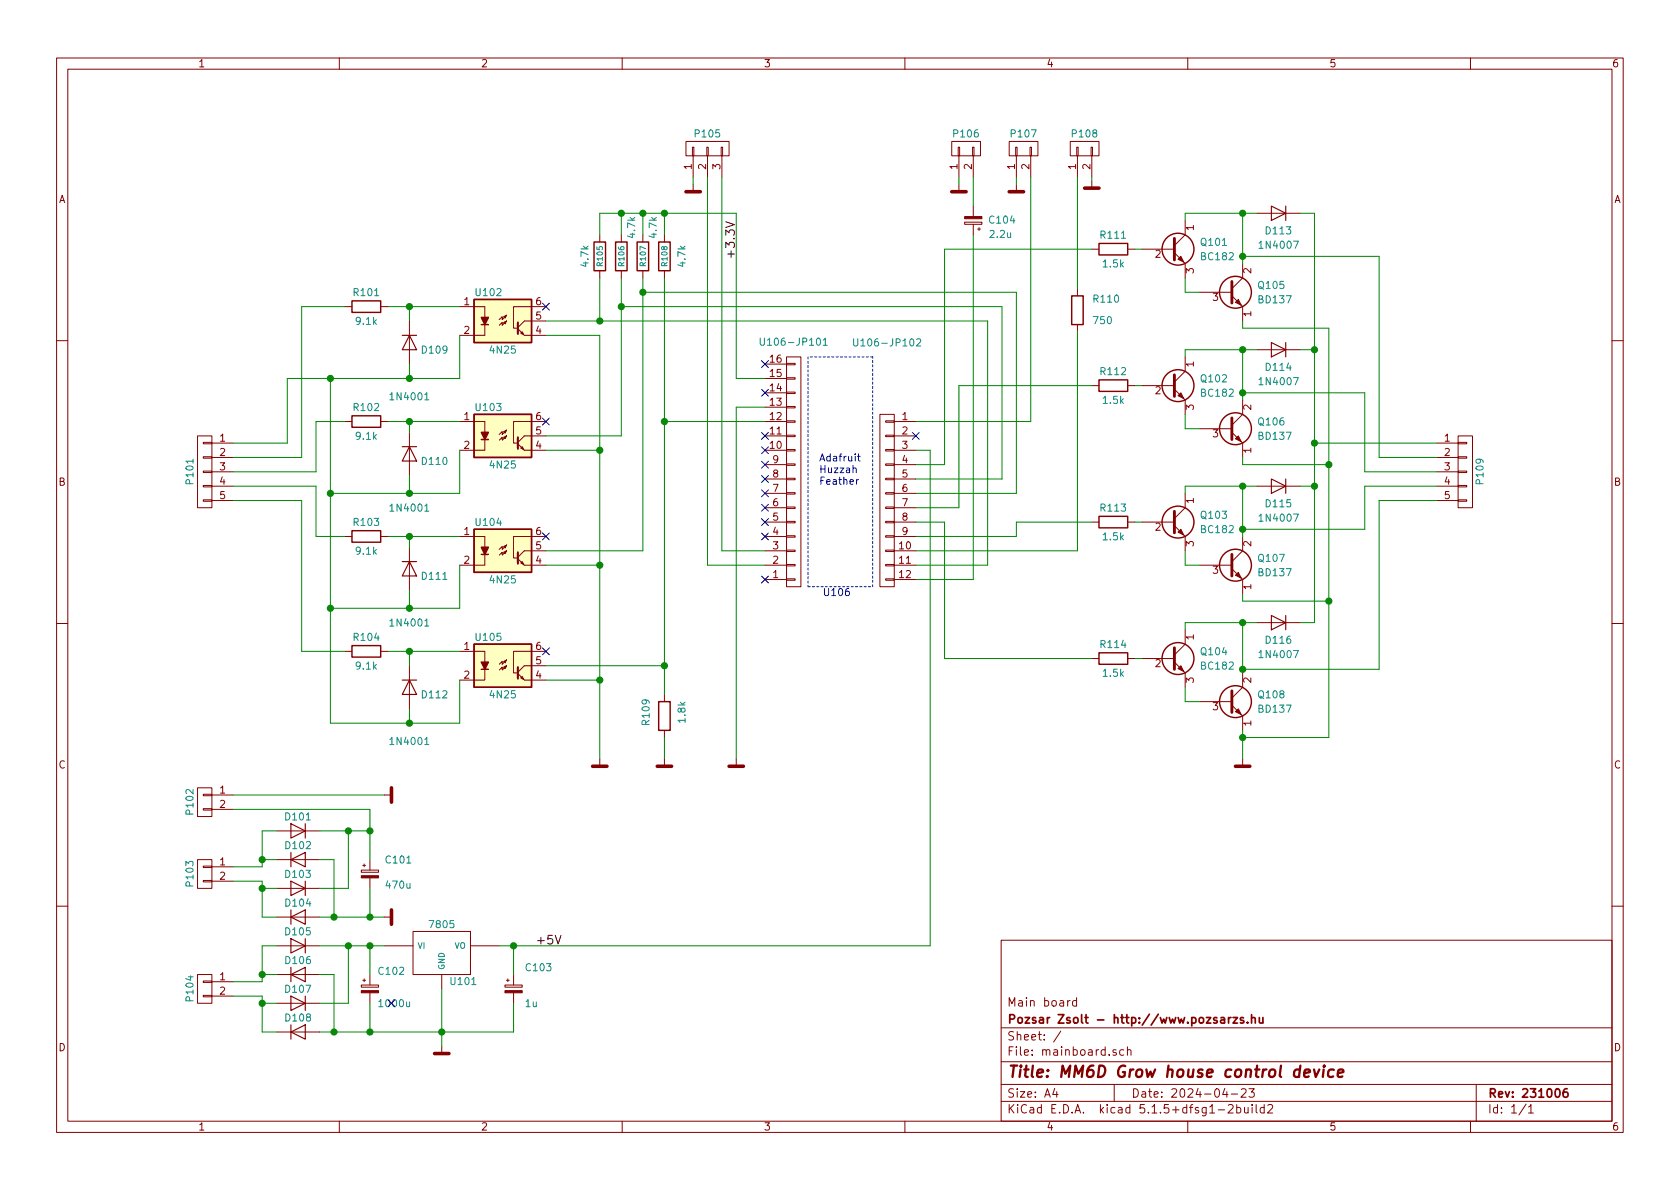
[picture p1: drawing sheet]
<svg xmlns="http://www.w3.org/2000/svg" width="297mm" height="210mm" viewBox="0 0 297 210" stroke-linecap="round" stroke-linejoin="round" font-family="sans-serif">
<g fill="none" stroke="#840000" stroke-width=".18">
<path d="M10 10.3h277v189.9h-277zM12 12.2h273v186.1h-273zM60 10.3v1.9M110 10.3v1.9M160 10.3v1.9M210 10.3v1.9M260 10.3v1.9M121.3 25h7.6v2.6h-7.6zM122.4 26h.3v1.6h-.3zM122.6 27.6v3.8M122.6 32.6v1.3M125 26h.2v1.6h-.2z"/>
<path d="M125.1 27.6v3.8M127.5 26h.3v1.6h-.3zM127.6 27.6v3.8M168.3 25h5.1v2.6h-5.1zM169.4 26h.3v1.6h-.3zM169.5 27.6v3.8M169.5 32.6v1.3M170.6 39.3h3v.4h-3zM172 26h.2v1.6h-.2zM172.1 27.6v3.8M172.1 36.4v1.9M172.1 39.7v1.8"/>
<path d="M178.4 25h5.1v2.6h-5.1zM179.6 26h.2v1.6h-.2zM179.7 27.6v3.8M179.7 32.6v1.3M182.1 26h.3v1.6h-.3zM182.2 27.6v3.8M189.2 25h5.1v2.6h-5.1zM190.4 26h.2v1.6h-.2zM190.5 27.6v3.8M192.9 26h.3v1.6h-.3zM193 27.6v3.8M193 32v1.3"/>
<path d="M209.5 39v2.5l-1.9 1.9M222.2 37.7h7.7M61 54.2h1.2M67.3 54.2h1.3M72.4 56.8v7.6M81.3 54.2h4.4v5.1h-4.4M89.1 56l.5-.3-.3 .6zM89.6 55.7l-.8 .8v-.5l-.5 .5M89.6 56.8l-.3 .5-.2-.3 .5-.2-.8 .7v-.5l-.5 .5M91.6 58.2l1.1 1.1h3.8M92.3 58.7l.3 .5-.5-.3zM96.5 54.2h-5.7v3.8h.6"/>
<path d="M96.5 56.8h-3.8l-1.1 1.1M106 41.5v1.3M106 47.9v1.2M109.9 41.5v1.3M109.9 47.9v1.2M113.7 41.5v1.3M113.7 47.9v1.2M117.5 41.5v1.3M117.5 47.9v1.2M172.8 40.5h.6M173.1 40.3v.5M190.5 51v1.3"/>
<path d="M190.5 57.4v1.3M193 44.1h1.3M199.4 44.1h1.3M201.9 44.1h5.7M207.6 44.7l1.9 1.9v2.5M212.1 51.7h5.7M217.8 52.3l1.9 1.9v2.6M219.7 46.6v2.5l-1.9 1.9M10 60.2h2M34.9 77.1h2.6v12.7h-2.6zM35.9 78.2h1.6v.3h-1.6zM37.5 78.4h3.8"/>
<path d="M61 74.5h1.2M67.3 74.5h1.3M72.4 76.4v7.7M81.3 74.5h4.4v5.1h-4.4M89.1 76.3l.5-.2-.3 .5zM89.6 76.1l-.8 .7v-.5l-.5 .5M89.6 77.1l-.3 .5-.2-.3 .5-.2-.8 .7v-.5l-.5 .5M91.6 78.5l1.1 1.1h3.8M92.1 79.2l.2-.2 .3 .5zM96.5 74.5h-5.7v3.9h.6M96.5 77.1h-3.8l-1.1 1.1M135.3 74.5h3.8"/>
<path d="M135.3 77.1h3.8M135.3 79.6h3.8M135.3 72h3.8M135.3 69.5h3.8M135.3 66.9h3.8M135.3 64.4h3.8M139.1 64.3h1.5v.2h-1.5zM139.1 66.8h1.5v.3h-1.5zM139.1 69.3h1.5v.3h-1.5zM139.1 71.9h1.5v.2h-1.5zM139.1 74.4h1.5v.3h-1.5zM139.1 77h1.5v.2h-1.5z"/>
<path d="M139.1 79.5h1.5v.3h-1.5zM139.1 63.1h2.5v40.7h-2.5zM155.6 73.3h2.5v30.5h-2.5zM156.6 79.5h1.5v.3h-1.5zM156.6 77h1.5v.2h-1.5zM156.6 74.4h1.5v.3h-1.5zM158.1 74.5h3.8M158.1 77.1h3.8M158.1 79.6h3.8M193 68.2h1.3M199.4 68.2h1.3M201.9 68.2h5.7"/>
<path d="M207.6 68.8l1.9 1.9v2.6M209.5 63.1v2.6l-1.9 1.9M212.1 75.8h5.7M217.8 76.4l1.9 2v2.5M219.7 70.7v2.6l-1.9 1.9M222.2 61.8h7.7M254 78.4h3.8M257.8 78.2h1.5v.3h-1.5zM257.8 77.1h2.5v12.7h-2.5zM285 60.2h2M35.9 88.4h1.6v.2h-1.6zM35.9 85.8h1.6v.3h-1.6z"/>
<path d="M35.9 83.3h1.6v.3h-1.6zM35.9 80.8h1.6v.2h-1.6zM37.5 80.9h3.8M37.5 83.4h3.8M37.5 86h3.8M37.5 88.5h3.8M61 94.9h1.2M67.3 94.9h1.3M72.4 96.8v7.6M81.3 94.9h4.4v5h-4.4M89.1 96.6l.5-.2-.3 .5zM89.6 96.4l-.8 .7v-.5l-.5 .5"/>
<path d="M89.6 97.4l-.3 .5-.2-.2 .5-.3-.8 .8v-.5l-.5 .5M91.6 98.8l1.1 1.1h3.8M92.3 99.3l.3 .5-.5-.2zM96.5 94.9h-5.7v3.8h.6M96.5 97.4h-3.8l-1.1 1.1M135.3 97.4h3.8M135.3 99.9h3.8M135.3 82.2h3.8M135.3 84.7h3.8M135.3 87.2h3.8M135.3 89.8h3.8M135.3 92.3h3.8"/>
<path d="M135.3 94.9h3.8M139.1 82h1.5v.3h-1.5zM139.1 84.6h1.5v.2h-1.5zM139.1 87.1h1.5v.3h-1.5zM139.1 89.7h1.5v.2h-1.5zM139.1 92.2h1.5v.3h-1.5zM139.1 94.7h1.5v.3h-1.5zM139.1 97.3h1.5v.2h-1.5zM139.1 99.8h1.5v.3h-1.5zM156.6 99.8h1.5v.3h-1.5zM156.6 97.3h1.5v.2h-1.5zM156.6 94.7h1.5v.3h-1.5z"/>
<path d="M156.6 92.2h1.5v.3h-1.5zM156.6 89.7h1.5v.2h-1.5zM156.6 87.1h1.5v.3h-1.5zM156.6 84.6h1.5v.2h-1.5zM156.6 82h1.5v.3h-1.5zM158.1 97.4h3.8M158.1 99.9h3.8M158.1 82.2h3.8M158.1 84.7h3.8M158.1 87.2h3.8M158.1 89.8h3.8M158.1 92.3h3.8"/>
<path d="M158.1 94.9h3.8M193 92.3h1.3M199.4 92.3h1.3M201.9 92.3h5.7M207.6 93l1.9 1.9v2.5M209.5 87.2v2.6l-1.9 1.9M212.1 99.9h5.7M219.7 94.9v2.5l-1.9 1.9M222.2 86h7.7M254 80.9h3.8M254 83.4h3.8M254 86h3.8"/>
<path d="M254 88.5h3.8M257.8 88.4h1.5v.2h-1.5zM257.8 85.8h1.5v.3h-1.5zM257.8 83.3h1.5v.3h-1.5zM257.8 80.8h1.5v.2h-1.5zM10 110.3h2M61 115.2h1.2M67.3 115.2h1.3M72.4 117.7v7.6M81.3 115.2h4.4v5.1h-4.4M89.1 117l.5-.3-.3 .5zM89.6 116.7l-.8 .8v-.5l-.5 .5"/>
<path d="M89.6 117.7l-.3 .5-.2-.2 .5-.3-.8 .8v-.5l-.5 .5M91.6 119.1l1.1 1.2h3.8M92.1 119.9l.2-.3 .3 .5zM96.5 115.2h-5.7v3.8h.6M96.5 117.7h-3.8l-1.1 1.2M135.3 102.5h3.8M139.1 102.4h1.5v.2h-1.5zM156.6 102.4h1.5v.2h-1.5zM158.1 102.5h3.8M193 116.5h1.3M199.4 116.5h1.3M201.9 116.5h5.7"/>
<path d="M207.6 117.1l1.9 1.9v2.5M209.5 111.4v2.5l-1.9 1.9M217.8 100.6l1.9 1.9v2.5M219.7 119v2.5l-1.9 1.9M222.2 110.1h7.7M285 110.3h2M34.9 139.3h2.6v5.1h-2.6zM106 134.2v1.3M117.5 122.8v1.3M117.5 129.2v1.2M117.5 134.2v1.3M130.2 134.2v1.3"/>
<path d="M212.1 124.1h5.7M217.8 124.7l1.9 1.9v2.6M219.7 134.2v1.3M34.9 152h2.6v5.1h-2.6zM35.9 155.7h1.6v.3h-1.6zM35.9 153.2h1.6v.2h-1.6zM35.9 143h1.6v.3h-1.6zM35.9 140.5h1.6v.2h-1.6zM37.5 153.3h3.8M37.5 155.8h3.8M37.5 140.6h3.8M37.5 143.1h3.8"/>
<path d="M48.9 146.9h7.6M48.9 157.1h7.6M48.9 152h7.6M63.9 153.9h3v.3h-3zM64.1 153h.5M64.4 152.8v.5M65.4 152v1.9M65.4 155.2v1.9M67.9 140.6h1.3M10 160.2h2M34.9 172.3h2.6v5.1h-2.6zM35.9 176h1.6v.3h-1.6z"/>
<path d="M35.9 173.5h1.6v.2h-1.6zM37.5 173.6h3.8M37.5 176.1h3.8M48.9 172.3h7.6M48.9 167.3h7.6M48.9 162.2h7.6M48.9 177.4h7.6M63.9 174.2h3v.4h-3zM64.1 173.3h.5M64.4 173.1v.5M65.4 172.3v1.9M65.4 175.6v1.8"/>
<path d="M67.9 167.3h5.1M67.9 162.2h1.3M73 164.7h10.2v7.6h-10.2zM78.1 172.3v2.6M83.2 167.3h5.1M89.3 174.2h3v.4h-3zM89.5 173.3h.5M89.8 173.1v.5M90.8 172.3v1.9M90.8 175.6v1.8M177 166.3h108v32h-108zM189.2 176.9l-.4 .3"/>
<path d="M190.3 177l-.4-.1-.3 .3 .1 .6 .2 .1 .4-.1M190.3 176.4v1.5M285 160.2h2M48.9 182.5h7.6M60 198.3v1.9M78.1 185v1.3M110 198.3v1.9M160 198.3v1.9M177 194.8h108M177 191.8h108M177 187.8h108M177 181.8h108"/>
<path d="M186.5 192.5l-.4 1h1M186.8 193v1M187.6 182.3l-1.3 2M197 191.8v3M197.3 185.7l-.3-.1-.2 .2v.2l.5 .2v.3h-.5M198.7 185.7l-.4-.1-.3 .3v.6l.3 .1 .4-.1M199.3 185.7l.2-.1 .4 .1 .1 .9M199.3 185.1v1.5M210 198.3v1.9M215.4 196.3h1.1M216.6 192.5l-.4 1h.9M216.9 193v1"/>
<path d="M217.2 195.5l.2-.2h.4l.2 .5-.9 1h.9M217.7 193.5h1.1M218.7 195.9l.4-.1 .3 .3-.1 .6h-.6M218.7 195.3v1.5M219.5 192.7l.2-.2h.3l.3 .2v.3v.2l-.9 .8h.9M220 195.8l.1 .9 .3 .1 .3-.1M220.7 195.8v1M220.8 192.5h1l-.5 .6 .4 .1v.7l-.2 .1-.7-.1M221.4 195.3v.2M221.4 195.8v1M222.1 195.3v1.3l.2 .2M223.5 195.9l-.4-.1-.3 .3 .1 .6 .2 .1 .4-.1"/>
<path d="M223.5 195.3v1.5M224.2 195.5l.2-.2h.3l.3 .5-.9 1h.9M260 198.3v1.9M261 191.8v6.5M269.8 195.2l-1.2 2M270.3 195.8l.4-.5v1.5M270.3 196.8h.8"/>
</g>
<g fill="none" stroke="#840000" stroke-width=".3">
<path d="M217.2 179.9v1M217.7 179.9l-.5 .3M218 179.9h.8l-.8 1h.8M221.3 179.4v1.5M222.7 179.9v.9l.4 .1 .2-.1M223.3 179.9v1M215.9 180h.5l.1 .9M216.5 180.3l-.5 .1a.29 .29 0 0 0-.2 .2 .29 .29 0 0 0 .2 .3l.5-.1M219.9 180l-.4-.1-.2 .2 .1 .3 .5 .1v.3h-.6M220.6 180.8v.1M221.3 180.1l.1-.1a.37 .37 0 0 1 .5 .1v.8M275.1 192.7l.2-.2a.8 .8 0 0 1 .5 .8 .8 .8 0 0 1-.5 .7l-.2-.1-.1-.4z"/>
<path d="M277.1 192.5a.59 .59 0 0 0-.7 .7l.1 .7 .2 .1 .5-.1v-.5l-.1-.2-.4-.1-.3 .3"/>
</g>
<path d="M230.6 189.8l1-.2-.1-.4-.5-.1-.3 .3-.1 .9 .2 .1 .6-.1M232.3 189.1l.3 1.3 .7-1.3M234 189.1l-.1 1.3M234.1 188.4l-.1 .1 .1 .1v-.2v.2M235.8 189.2a.68 .68 0 0 0-1 .3v.8l.3 .1 .6-.1M236.6 189.8l.9-.2v-.4h-.8l-.2 1 .3 .2 .5-.1" fill="none" stroke="#840000" stroke-width=".41"/>
<g fill="none" stroke="#840000" stroke-width=".2">
<path d="M224.8 36.4l2.5 1.3-2.5 1.3zM227.3 36.4v2.6M71.1 59.3h2.6M72.4 59.3l1.3 2.5h-2.6zM71.1 79h2.6M72.4 79l1.3 2.5h-2.6zM224.8 60.6l2.5 1.2-2.5 1.3zM227.3 60.6v2.5M71.1 99.3h2.6M72.4 99.3l1.3 2.5h-2.6zM224.8 84.7l2.5 1.3-2.5 1.2zM227.3 84.7v2.5"/>
<path d="M224.8 108.8l2.5 1.3-2.5 1.3zM227.3 108.8v2.6M71.1 120.3h2.6M72.4 120.3l1.3 2.5h-2.6zM51.4 145.7l2.6 1.2-2.6 1.3zM51.4 155.8l2.6 1.3-2.6 1.3zM51.4 152l2.6-1.3v2.6zM51.4 150.7v2.6M54 145.7v2.5M54 155.8v2.6M51.4 172.3l2.6-1.2v2.5zM51.4 166l2.6 1.3-2.6 1.2z"/>
<path d="M51.4 176.1l2.6 1.3-2.6 1.3zM51.4 162.2l2.6-1.3v2.5zM51.4 160.9v2.5M51.4 171.1v2.5M54 166v2.5M54 176.1v2.6M51.4 182.5l2.6-1.3v2.6zM51.4 181.2v2.6"/>
</g>
<g fill="#840000" stroke="#840000" stroke-width=".18">
<path d="M89.3 175.2h3v.4h-3z"/>
<path d="M63.9 154.9h3v.3h-3z"/>
<path d="M63.9 175.2h3v.4h-3z"/>
<path d="M208.3 118.2l.5-.5 .5 1z"/>
<path d="M208.3 94.1l.5-.5 .5 1z"/>
<path d="M208.3 70l.5-.5 .5 1z"/>
<path d="M208.3 45.8l.5-.5 .5 1z"/>
<path d="M218.4 101.7l.5-.5 .6 1z"/>
<path d="M218.4 125.9l.5-.6 .6 1.1z"/>
<path d="M218.4 77.6l.5-.5 .6 1z"/>
<path d="M218.4 53.5l.5-.5 .6 1z"/>
<path d="M170.6 38.3h3v.4h-3z"/>
</g>
<path d="M121.3 33.9h2.5M168.3 33.9h2.5M178.4 33.9h2.6M191.8 33.3h2.5M69.2 139.3v2.6M104.8 135.5h2.5M116.2 135.5h2.5M128.9 135.5h2.5M218.4 135.5h2.6M69.2 160.9v2.5M76.8 186.3h2.6" fill="none" stroke="#840000" stroke-width=".63"/>
<path d="M134.4 59.8v1l.3 .3 .3-.1 .2-.2v-1M150.9 59.9v1.1l.3 .2 .3-.1 .2-.1v-1.1M75.1 70.7h.7M145.5 60.1l.4-.3v1.3M145.5 61.1h.8M162.1 60l.5-.1 .2 .4-.1 .2-.7 .7h.8M75.1 90.4h.7M75.1 110.7h.7M75.1 131.7h.7" fill="none" stroke="#008484" stroke-width=".18"/>
<g fill="none" stroke="#840000" stroke-width=".25">
<path d="M62.2 53.2h5.1v2h-5.1zM83.8 53h10.2v7.6h-10.2zM85.1 57.4h1.3M105 42.8h2.1v5.1h-2.1zM108.8 42.8h2.1v5.1h-2.1zM112.6 42.8h2.1v5.1h-2.1zM116.5 42.8h2v5.1h-2zM189.5 52.3h2v5.1h-2zM194.3 43h5.1v2.1h-5.1zM62.2 73.5h5.1v2.1h-5.1zM83.8 73.3h10.2v7.6h-10.2zM85.1 77.7h1.3"/>
<path d="M194.3 67.2h5.1v2h-5.1zM62.2 93.8h5.1v2.1h-5.1zM83.8 93.6h10.2v7.6h-10.2zM85.1 98h1.3M194.3 91.3h5.1v2h-5.1zM62.2 114.2h5.1v2h-5.1zM83.8 113.9h10.2v7.6h-10.2zM85.1 118.4h1.3M194.3 115.4h5.1v2.1h-5.1zM116.5 124.1h2v5.1h-2z"/>
<circle cx="208.3" cy="44.1" r="2.82"/>
<circle cx="218.4" cy="51.7" r="2.82"/>
<circle cx="208.3" cy="68.2" r="2.82"/>
<circle cx="218.4" cy="75.8" r="2.82"/>
<circle cx="208.3" cy="92.3" r="2.82"/>
<circle cx="218.4" cy="99.9" r="2.82"/>
<circle cx="208.3" cy="116.5" r="2.82"/>
<circle cx="218.4" cy="124.1" r="2.82"/>
</g>
<path d="M207.6 42.2v3.8M217.8 49.8v3.8M207.6 66.3v3.8M217.8 73.9v3.8M207.6 90.4v3.8M217.8 98v3.8M207.6 114.5v3.9M217.8 122.2v3.8" fill="none" stroke="#840000" stroke-width=".51"/>
<g fill="#ffffc2" stroke="#ffffc2" stroke-width=".18">
<path d="M83.8 53h10.2v7.6h-10.2z"/>
<path d="M83.8 73.3h10.2v7.6h-10.2z"/>
<path d="M83.8 93.6h10.2v7.6h-10.2z"/>
<path d="M83.8 113.9h10.2v7.6h-10.2z"/>
</g>
<path d="M91.6 57v2M91.6 77.3v2.1M91.6 97.7v2M91.6 118v2" fill="none" stroke="#840000" stroke-width=".36"/>
<g fill="#840000" stroke="#840000" stroke-width=".25">
<path d="M85.1 56.1h1.3l-.7 1.3z"/>
<path d="M85.1 76.4h1.3l-.7 1.3z"/>
<path d="M85.1 96.8h1.3l-.7 1.2z"/>
<path d="M85.1 117.1h1.3l-.7 1.3z"/>
</g>
<path d="M142.9 63.1v40.7M154.3 63.1h-11.4M142.9 103.8h11.4M154.3 103.8v-40.7" fill="none" stroke="#0000c2" stroke-width=".18" stroke-dasharray=".4 .4"/>
<g fill="none" stroke="#008400" stroke-width=".18">
<path d="M109.9 37.7v3.8M113.7 37.7v3.8M117.5 37.7v3.8M122.6 31.4v1.2M125.1 31.4v68.5h10.2M127.6 31.4v66h7.7M169.5 31.4v1.2M172.1 31.4v5M179.7 31.4v1.2M182.2 31.4v43.1h-20.3M190.5 31.4v19.6M193 31.4v.6"/>
<path d="M219.7 37.7v8.9M222.2 37.7h-12.7v1.3M229.9 37.7h2.5v72.4h-2.5M61 54.2h-7.7v26.7h-12M68.6 54.2h12.7M72.4 54.2v2.6M81.3 59.3v7.6h-30.5v11.5h-9.5M96.5 56.8h78.1v43.1h-12.7M96.5 59.3h9.5v74.9M106 41.5v-3.8h24.2v29.2h5.1M106 49.1v7.7M109.9 54.2h67.3v30.5h-15.3"/>
<path d="M109.9 49.1v28h-13.4M113.7 51.7h66v35.5h-17.8M113.7 49.1v48.3h-17.2M117.5 49.1v73.7M172.1 41.5v61h-10.2M190.5 58.7v38.7h-28.6M193 44.1h-26v38.1h-5.1M200.7 44.1h1.2M209.5 49.1v2.6h2.6M219.7 56.8v1.2h15.2v72.4h-15.2M219.7 45.3h24.1v35.6h10.2M58.4 66.9v61h22.9v-7.6"/>
<path d="M61 74.5h-5.1v8.9h-14.6M68.6 74.5h12.7M72.4 64.4v2.5M72.4 74.5v1.9M81.3 79.6v7.6h-22.9M96.5 79.6h9.5M117.5 74.5h17.8M135.3 72h-5.1v62.2M161.9 79.6h2.6v87.7h-76.2M193 68.2h-23.5v21.6h-7.6M200.7 68.2h1.2M209.5 73.3v2.5h2.6"/>
<path d="M219.7 69.5h21.6v13.9h12.7M219.7 61.8v8.9M222.2 61.8h-12.7v1.3M229.9 61.8h2.5M232.4 78.4h21.6M41.3 86h14.6v8.9h5.1M41.3 88.5h12v26.7h7.7M68.6 94.9h12.7M72.4 84.1v3.1M72.4 94.9v1.9M81.3 99.9v7.7h-22.9M96.5 99.9h9.5"/>
<path d="M161.9 92.3h5.1v24.2h26M193 92.3h-13.3v2.6h-17.8M200.7 92.3h1.2M209.5 97.4v2.5h2.6M219.7 80.9v1.3h15.2M219.7 86v8.9M222.2 86h-12.7v1.2M229.9 86h2.5M254 86h-12.7v7.6h-21.6M254 88.5h-10.2v29.9h-24.1M68.6 115.2h12.7M72.4 104.4v3.2"/>
<path d="M72.4 115.2v2.5M96.5 117.7h21M200.7 116.5h1.2M219.7 105v1.3h15.2M219.7 110.1v8.9M222.2 110.1h-12.7v1.3M72.4 125.3v2.6M96.5 120.3h9.5M117.5 130.4v3.8M209.5 121.5v2.6h2.6M219.7 129.2v5M41.3 155.8h5.1v6.4h2.5"/>
<path d="M41.3 143.1h24.1v8.9M41.3 140.6h26.6M46.4 157.1h2.5M46.4 152h2.5M48.9 146.9h-2.5v6.4h-5.1M56.5 146.9h8.9M56.5 152h2.6v10.2M61.6 146.9v10.2h-5.1M65.4 157.1v5.1M41.3 176.1h5.1v6.4h2.5M46.4 177.4h2.5M46.4 172.3h2.5"/>
<path d="M48.9 167.3h-2.5v6.3h-5.1M56.5 167.3h11.4M56.5 162.2h11.4M56.5 172.3h2.6v10.2M61.6 167.3v10.1h-5.1M65.4 167.3v5M65.4 177.4v5.1M78.1 174.9v10.1M90.8 177.4v5.1h-34.3M90.8 167.3v5"/>
</g>
<path d="M128.3 39.2l1.5 .5-1.5 .5M98.2 165.4l.5 1.5 .5-1.5" fill="none" stroke="#000" stroke-width=".18"/>
<path d="M150.8 82.9l.2-.2 .3 .1 .1 .8M151.6 80.7h.5M151.8 80.3v1.1l.3 .1M151.8 84.8l-.4 .2" fill="none" stroke="#0000c2" stroke-width=".18"/>
<g fill="#008400" stroke="#008400" stroke-width=".25">
<circle cx="109.9" cy="54.2" r=".51"/>
<circle cx="117.5" cy="74.5" r=".51"/>
<circle cx="106" cy="56.8" r=".51"/>
<circle cx="58.4" cy="66.9" r=".51"/>
<circle cx="72.4" cy="107.6" r=".51"/>
<circle cx="58.4" cy="107.6" r=".51"/>
<circle cx="106" cy="120.3" r=".51"/>
<circle cx="72.4" cy="87.2" r=".51"/>
<circle cx="58.4" cy="87.2" r=".51"/>
<circle cx="72.4" cy="127.9" r=".51"/>
<circle cx="109.9" cy="37.7" r=".51"/>
<circle cx="72.4" cy="66.9" r=".51"/>
<circle cx="72.4" cy="54.2" r=".51"/>
<circle cx="72.4" cy="74.5" r=".51"/>
<circle cx="113.7" cy="37.7" r=".51"/>
<circle cx="106" cy="99.9" r=".51"/>
<circle cx="72.4" cy="94.9" r=".51"/>
<circle cx="106" cy="79.6" r=".51"/>
<circle cx="232.4" cy="86" r=".51"/>
<circle cx="219.7" cy="93.6" r=".51"/>
<circle cx="90.8" cy="167.3" r=".51"/>
<circle cx="65.4" cy="162.2" r=".51"/>
<circle cx="46.4" cy="177.4" r=".51"/>
<circle cx="46.4" cy="172.3" r=".51"/>
<circle cx="46.4" cy="152" r=".51"/>
<circle cx="219.7" cy="61.8" r=".51"/>
<circle cx="78.1" cy="182.5" r=".51"/>
<circle cx="65.4" cy="182.5" r=".51"/>
<circle cx="72.4" cy="115.2" r=".51"/>
<circle cx="65.4" cy="167.3" r=".51"/>
<circle cx="61.6" cy="167.3" r=".51"/>
<circle cx="65.4" cy="146.9" r=".51"/>
<circle cx="59.1" cy="182.5" r=".51"/>
<circle cx="219.7" cy="86" r=".51"/>
<circle cx="219.7" cy="69.5" r=".51"/>
<circle cx="219.7" cy="45.3" r=".51"/>
<circle cx="219.7" cy="110.1" r=".51"/>
<circle cx="235" cy="106.3" r=".51"/>
<circle cx="235" cy="82.2" r=".51"/>
<circle cx="219.7" cy="130.4" r=".51"/>
<circle cx="61.6" cy="146.9" r=".51"/>
<circle cx="232.4" cy="61.8" r=".51"/>
<circle cx="59.1" cy="162.2" r=".51"/>
<circle cx="113.7" cy="51.7" r=".51"/>
<circle cx="117.5" cy="117.7" r=".51"/>
<circle cx="219.7" cy="37.7" r=".51"/>
<circle cx="117.5" cy="37.7" r=".51"/>
<circle cx="232.4" cy="78.4" r=".51"/>
<circle cx="219.7" cy="118.4" r=".51"/>
<circle cx="46.4" cy="157.1" r=".51"/>
</g>
<g fill="none" stroke="#000084" stroke-width=".18">
<path d="M95.9 53.6l1.2 1.2M97.1 53.6l-1.2 1.2M95.9 73.9l1.2 1.3M97.1 73.9l-1.2 1.3M134.6 63.8l1.3 1.2M134.6 68.9l1.3 1.2M134.6 76.5l1.3 1.2M134.6 79l1.3 1.2M135.9 63.8l-1.3 1.2M135.9 68.9l-1.3 1.2M135.9 76.5l-1.3 1.2M135.9 79l-1.3 1.2"/>
<path d="M161.3 76.5l1.2 1.2M162.5 76.5l-1.2 1.2M95.9 94.3l1.2 1.2M97.1 94.3l-1.2 1.2M134.6 81.6l1.3 1.2M134.6 84.1l1.3 1.2M134.6 86.6l1.3 1.3M134.6 94.3l1.3 1.2M134.6 91.7l1.3 1.2M134.6 89.2l1.3 1.2M135.9 81.6l-1.3 1.2M135.9 84.1l-1.3 1.2"/>
<path d="M135.9 86.6l-1.3 1.3M135.9 94.3l-1.3 1.2M135.9 91.7l-1.3 1.2M135.9 89.2l-1.3 1.2M95.9 114.6l1.2 1.2M97.1 114.6l-1.2 1.2M134.6 101.9l1.3 1.2M135.9 101.9l-1.3 1.2"/>
</g>
<text font-size="2.8" fill="#840000" x="178" y="190.5">Title: MM6D Grow house control device</text>
<g font-size="2.1">
<text x="129.9" y="46" transform="rotate(-90 129.9 46)">+3.3V</text>
<text x="94.6" y="167">+5V</text>
</g>
<g font-size="2.1" fill="#840000">
<text x="178" y="178">Main board</text>
<text x="178" y="184">Sheet: /</text>
<text x="178" y="181">Pozsar Zsolt - http://www.pozsarzs.hu</text>
<text x="178" y="186.7">File: mainboard.sch</text>
<text x="178" y="196.9">KiCad E.D.A. kicad 5.1.5+dfsg1-2build2</text>
<text x="178" y="194.1">Size: A4</text>
<text x="200" y="194.1">Date: 2024-04-23</text>
<text x="263" y="194.1">Rev: 231006</text>
<text x="263" y="196.9">Id: 1/1</text>
</g>
<g font-size="1.8" fill="#840000">
<text x="35" y="11.9">1</text>
<text x="85" y="11.9">2</text>
<text x="135" y="11.9">3</text>
<text x="185" y="11.9">4</text>
<text x="235" y="11.9">5</text>
<text x="285" y="11.9">6</text>
<text x="122.3" y="29.9" transform="rotate(-90 122.3 29.9)">1</text>
<text x="124.8" y="29.9" transform="rotate(-90 124.8 29.9)">2</text>
<text x="127.4" y="29.9" transform="rotate(-90 127.4 29.9)">3</text>
<text x="169.3" y="29.9" transform="rotate(-90 169.3 29.9)">1</text>
<text x="171.8" y="29.9" transform="rotate(-90 171.8 29.9)">2</text>
<text x="179.5" y="29.9" transform="rotate(-90 179.5 29.9)">1</text>
<text x="182" y="29.9" transform="rotate(-90 182 29.9)">2</text>
<text x="190.2" y="29.9" transform="rotate(-90 190.2 29.9)">1</text>
<text x="192.8" y="29.9" transform="rotate(-90 192.8 29.9)">2</text>
<text x="10.4" y="35.9">A</text>
<text x="285.4" y="35.9">A</text>
<text x="211.1" y="40.7" transform="rotate(-90 211.1 40.7)">1</text>
<text x="204.3" y="45.6">2</text>
<text x="82.1" y="54">1</text>
<text x="94.8" y="54">6</text>
<text x="211.1" y="48.4" transform="rotate(-90 211.1 48.4)">3</text>
<text x="214.5" y="53.2">3</text>
<text x="221.2" y="48.4" transform="rotate(-90 221.2 48.4)">2</text>
<text x="82.1" y="59">2</text>
<text x="94.8" y="59">4</text>
<text x="94.8" y="56.5">5</text>
<text x="221.2" y="56" transform="rotate(-90 221.2 56)">1</text>
<text x="136.2" y="64.1">16</text>
<text x="211.1" y="64.9" transform="rotate(-90 211.1 64.9)">1</text>
<text x="136.2" y="71.7">13</text>
<text x="136.2" y="69.2">14</text>
<text x="136.2" y="66.7">15</text>
<text x="204.3" y="69.7">2</text>
<text x="82.1" y="74.3">1</text>
<text x="94.8" y="76.8">5</text>
<text x="94.8" y="74.3">6</text>
<text x="136.2" y="76.8">11</text>
<text x="136.2" y="74.3">12</text>
<text x="159.5" y="74.3">1</text>
<text x="159.5" y="76.8">2</text>
<text x="211.1" y="72.5" transform="rotate(-90 211.1 72.5)">3</text>
<text x="214.5" y="77.3">3</text>
<text x="221.2" y="72.5" transform="rotate(-90 221.2 72.5)">2</text>
<text x="38.9" y="78.1">1</text>
<text x="38.9" y="80.6">2</text>
<text x="38.9" y="83.2">3</text>
<text x="82.1" y="79.4">2</text>
<text x="94.8" y="79.4">4</text>
<text x="136.2" y="79.4">10</text>
<text x="136.7" y="81.9">9</text>
<text x="159.5" y="79.4">3</text>
<text x="159.5" y="81.9">4</text>
<text x="221.2" y="80.1" transform="rotate(-90 221.2 80.1)">1</text>
<text x="255.4" y="78.1">1</text>
<text x="255.4" y="80.6">2</text>
<text x="255.4" y="83.2">3</text>
<text x="10.4" y="85.9">B</text>
<text x="38.9" y="85.7">4</text>
<text x="38.9" y="88.3">5</text>
<text x="136.7" y="89.5">6</text>
<text x="136.7" y="87">7</text>
<text x="136.7" y="84.4">8</text>
<text x="159.5" y="84.4">5</text>
<text x="159.5" y="87">6</text>
<text x="159.5" y="89.5">7</text>
<text x="211.1" y="89" transform="rotate(-90 211.1 89)">1</text>
<text x="255.4" y="85.7">4</text>
<text x="255.4" y="88.3">5</text>
<text x="285.4" y="85.9">B</text>
<text x="82.1" y="94.6">1</text>
<text x="94.8" y="94.6">6</text>
<text x="136.7" y="94.6">4</text>
<text x="136.7" y="92.1">5</text>
<text x="159.5" y="92.1">8</text>
<text x="159.5" y="94.6">9</text>
<text x="204.3" y="93.8">2</text>
<text x="82.1" y="99.7">2</text>
<text x="94.8" y="99.7">4</text>
<text x="94.8" y="97.1">5</text>
<text x="136.7" y="99.7">2</text>
<text x="136.7" y="97.1">3</text>
<text x="159.1" y="97.1">10</text>
<text x="159.1" y="99.7">11</text>
<text x="211.1" y="96.6" transform="rotate(-90 211.1 96.6)">3</text>
<text x="214.5" y="101.5">3</text>
<text x="221.2" y="96.6" transform="rotate(-90 221.2 96.6)">2</text>
<text x="136.7" y="102.2">1</text>
<text x="159.1" y="102.2">12</text>
<text x="221.2" y="104.2" transform="rotate(-90 221.2 104.2)">1</text>
<text x="211.1" y="113.1" transform="rotate(-90 211.1 113.1)">1</text>
<text x="82.1" y="114.9">1</text>
<text x="94.8" y="117.5">5</text>
<text x="94.8" y="114.9">6</text>
<text x="204.3" y="118">2</text>
<text x="82.1" y="120">2</text>
<text x="94.8" y="120">4</text>
<text x="211.1" y="120.7" transform="rotate(-90 211.1 120.7)">3</text>
<text x="214.5" y="125.6">3</text>
<text x="221.2" y="120.7" transform="rotate(-90 221.2 120.7)">2</text>
<text x="221.2" y="128.4" transform="rotate(-90 221.2 128.4)">1</text>
<text x="10.4" y="135.9">C</text>
<text x="285.4" y="135.9">C</text>
<text x="38.9" y="140.3">1</text>
<text x="38.9" y="142.9">2</text>
<text x="38.9" y="153">1</text>
<text x="38.9" y="155.6">2</text>
<text x="38.9" y="173.3">1</text>
<text x="38.9" y="175.9">2</text>
<text x="10.4" y="185.9">D</text>
<text x="285.4" y="185.9">D</text>
<text x="35" y="199.9">1</text>
<text x="85" y="199.9">2</text>
<text x="135" y="199.9">3</text>
<text x="185" y="199.9">4</text>
<text x="235" y="199.9">5</text>
<text x="285" y="199.9">6</text>
</g>
<g font-size="1.8" fill="#008484">
<text x="123" y="24.3">P105</text>
<text x="168.7" y="24.3">P106</text>
<text x="178.9" y="24.3">P107</text>
<text x="189.7" y="24.3">P108</text>
<text x="112.3" y="42" transform="rotate(-90 112.3 42)">4.7k</text>
<text x="116.1" y="42" transform="rotate(-90 116.1 42)">4.7k</text>
<text x="175.1" y="39.5">C104</text>
<text x="223.9" y="41.4">D113</text>
<text x="104.1" y="47.1" transform="rotate(-90 104.1 47.1)">4.7k</text>
<text x="121.2" y="47.1" transform="rotate(-90 121.2 47.1)">4.7k</text>
<text x="175.2" y="42.1">2.2u</text>
<text x="194.7" y="42.2">R111</text>
<text x="195.1" y="47.3">1.5k</text>
<text x="212.5" y="43.5">Q101</text>
<text x="212.5" y="46">BC182</text>
<text x="223" y="44">1N4007</text>
<text x="62.7" y="52.4">R101</text>
<text x="84.3" y="52.4">U102</text>
<text x="193.5" y="53.5">R110</text>
<text x="222.6" y="51.1">Q105</text>
<text x="222.7" y="53.6">BD137</text>
<text x="63" y="57.4">9.1k</text>
<text x="193.5" y="57.3">750</text>
<text x="74.7" y="62.5">D109</text>
<text x="86.8" y="62.5">4N25</text>
<text x="135.4" y="61.1">U106-JP101</text>
<text x="151.9" y="61.3">U106-JP102</text>
<text x="223.9" y="65.6">D114</text>
<text x="69.3" y="70.8">1N4001</text>
<text x="194.7" y="66.3">R112</text>
<text x="195.1" y="71.4">1.5k</text>
<text x="212.5" y="67.6">Q102</text>
<text x="212.5" y="70.1">BC182</text>
<text x="223" y="68.1">1N4007</text>
<text x="62.7" y="72.7">R102</text>
<text x="63" y="77.8">9.1k</text>
<text x="84.3" y="72.7">U103</text>
<text x="222.6" y="75.2">Q106</text>
<text x="222.7" y="77.8">BD137</text>
<text x="74.7" y="82.2">D110</text>
<text x="86.8" y="82.8">4N25</text>
<text x="34.2" y="85.5" transform="rotate(-90 34.2 85.5)">P101</text>
<text x="223.9" y="89.7">D115</text>
<text x="262.3" y="85.5" transform="rotate(-90 262.3 85.5)">P109</text>
<text x="62.7" y="93">R103</text>
<text x="69.3" y="90.5">1N4001</text>
<text x="84.3" y="93">U104</text>
<text x="194.7" y="90.5">R113</text>
<text x="195.1" y="95.5">1.5k</text>
<text x="212.5" y="91.7">Q103</text>
<text x="212.5" y="94.3">BC182</text>
<text x="223" y="92.2">1N4007</text>
<text x="63" y="98.1">9.1k</text>
<text x="222.6" y="99.4">Q107</text>
<text x="222.7" y="101.9">BD137</text>
<text x="74.7" y="102.5">D111</text>
<text x="86.8" y="103.2">4N25</text>
<text x="62.7" y="113.3">R104</text>
<text x="69.3" y="110.8">1N4001</text>
<text x="84.3" y="113.3">U105</text>
<text x="223.9" y="113.8">D116</text>
<text x="63" y="118.4">9.1k</text>
<text x="194.7" y="114.6">R114</text>
<text x="195.1" y="119.7">1.5k</text>
<text x="212.5" y="115.9">Q104</text>
<text x="212.5" y="118.4">BC182</text>
<text x="223" y="116.4">1N4007</text>
<text x="74.7" y="123.5">D112</text>
<text x="86.8" y="123.5">4N25</text>
<text x="222.6" y="123.5">Q108</text>
<text x="69.3" y="131.7">1N4001</text>
<text x="114.9" y="128.1" transform="rotate(-90 114.9 128.1)">R109</text>
<text x="121.2" y="127.7" transform="rotate(-90 121.2 127.7)">1.8k</text>
<text x="222.7" y="126">BD137</text>
<text x="34.2" y="143.9" transform="rotate(-90 34.2 143.9)">P102</text>
<text x="50.6" y="145.1">D101</text>
<text x="50.6" y="155.2">D103</text>
<text x="50.6" y="150.2">D102</text>
<text x="68.4" y="152.7">C101</text>
<text x="34.2" y="156.6" transform="rotate(-90 34.2 156.6)">P103</text>
<text x="50.6" y="160.3">D104</text>
<text x="68.4" y="157.1">470u</text>
<text x="50.6" y="165.4">D105</text>
<text x="76.1" y="164.1">7805</text>
<text x="50.6" y="170.5">D106</text>
<text x="67.1" y="172.4">C102</text>
<text x="93.1" y="171.7">C103</text>
<text x="34.2" y="176.9" transform="rotate(-90 34.2 176.9)">P104</text>
<text x="50.6" y="175.6">D107</text>
<text x="79.8" y="174.2">U101</text>
<text x="92.9" y="178.1">1u</text>
<text x="50.6" y="180.6">D108</text>
</g>
<g font-size="1.8" fill="#0000c2">
<text x="144.8" y="81.6">Adafruit</text>
<text x="144.8" y="83.7">Huzzah</text>
<text x="144.8" y="85.7">Feather</text>
<text x="145.4" y="105.4">U106</text>
</g>
<text font-size="1.8" fill="#000084" x="67.3" y="178.1">1000u</text>
<g font-size="1.4" fill="#008484">
<text x="106.6" y="47" transform="rotate(-90 106.6 47)">R105</text>
<text x="110.4" y="47" transform="rotate(-90 110.4 47)">R106</text>
<text x="114.2" y="47" transform="rotate(-90 114.2 47)">R107</text>
<text x="118" y="47" transform="rotate(-90 118 47)">R108</text>
<text x="73.8" y="167.8">VI</text>
<text x="80.4" y="167.8">VO</text>
<text x="78.6" y="171.6" transform="rotate(-90 78.6 171.6)">GND</text>
</g>
</svg>
